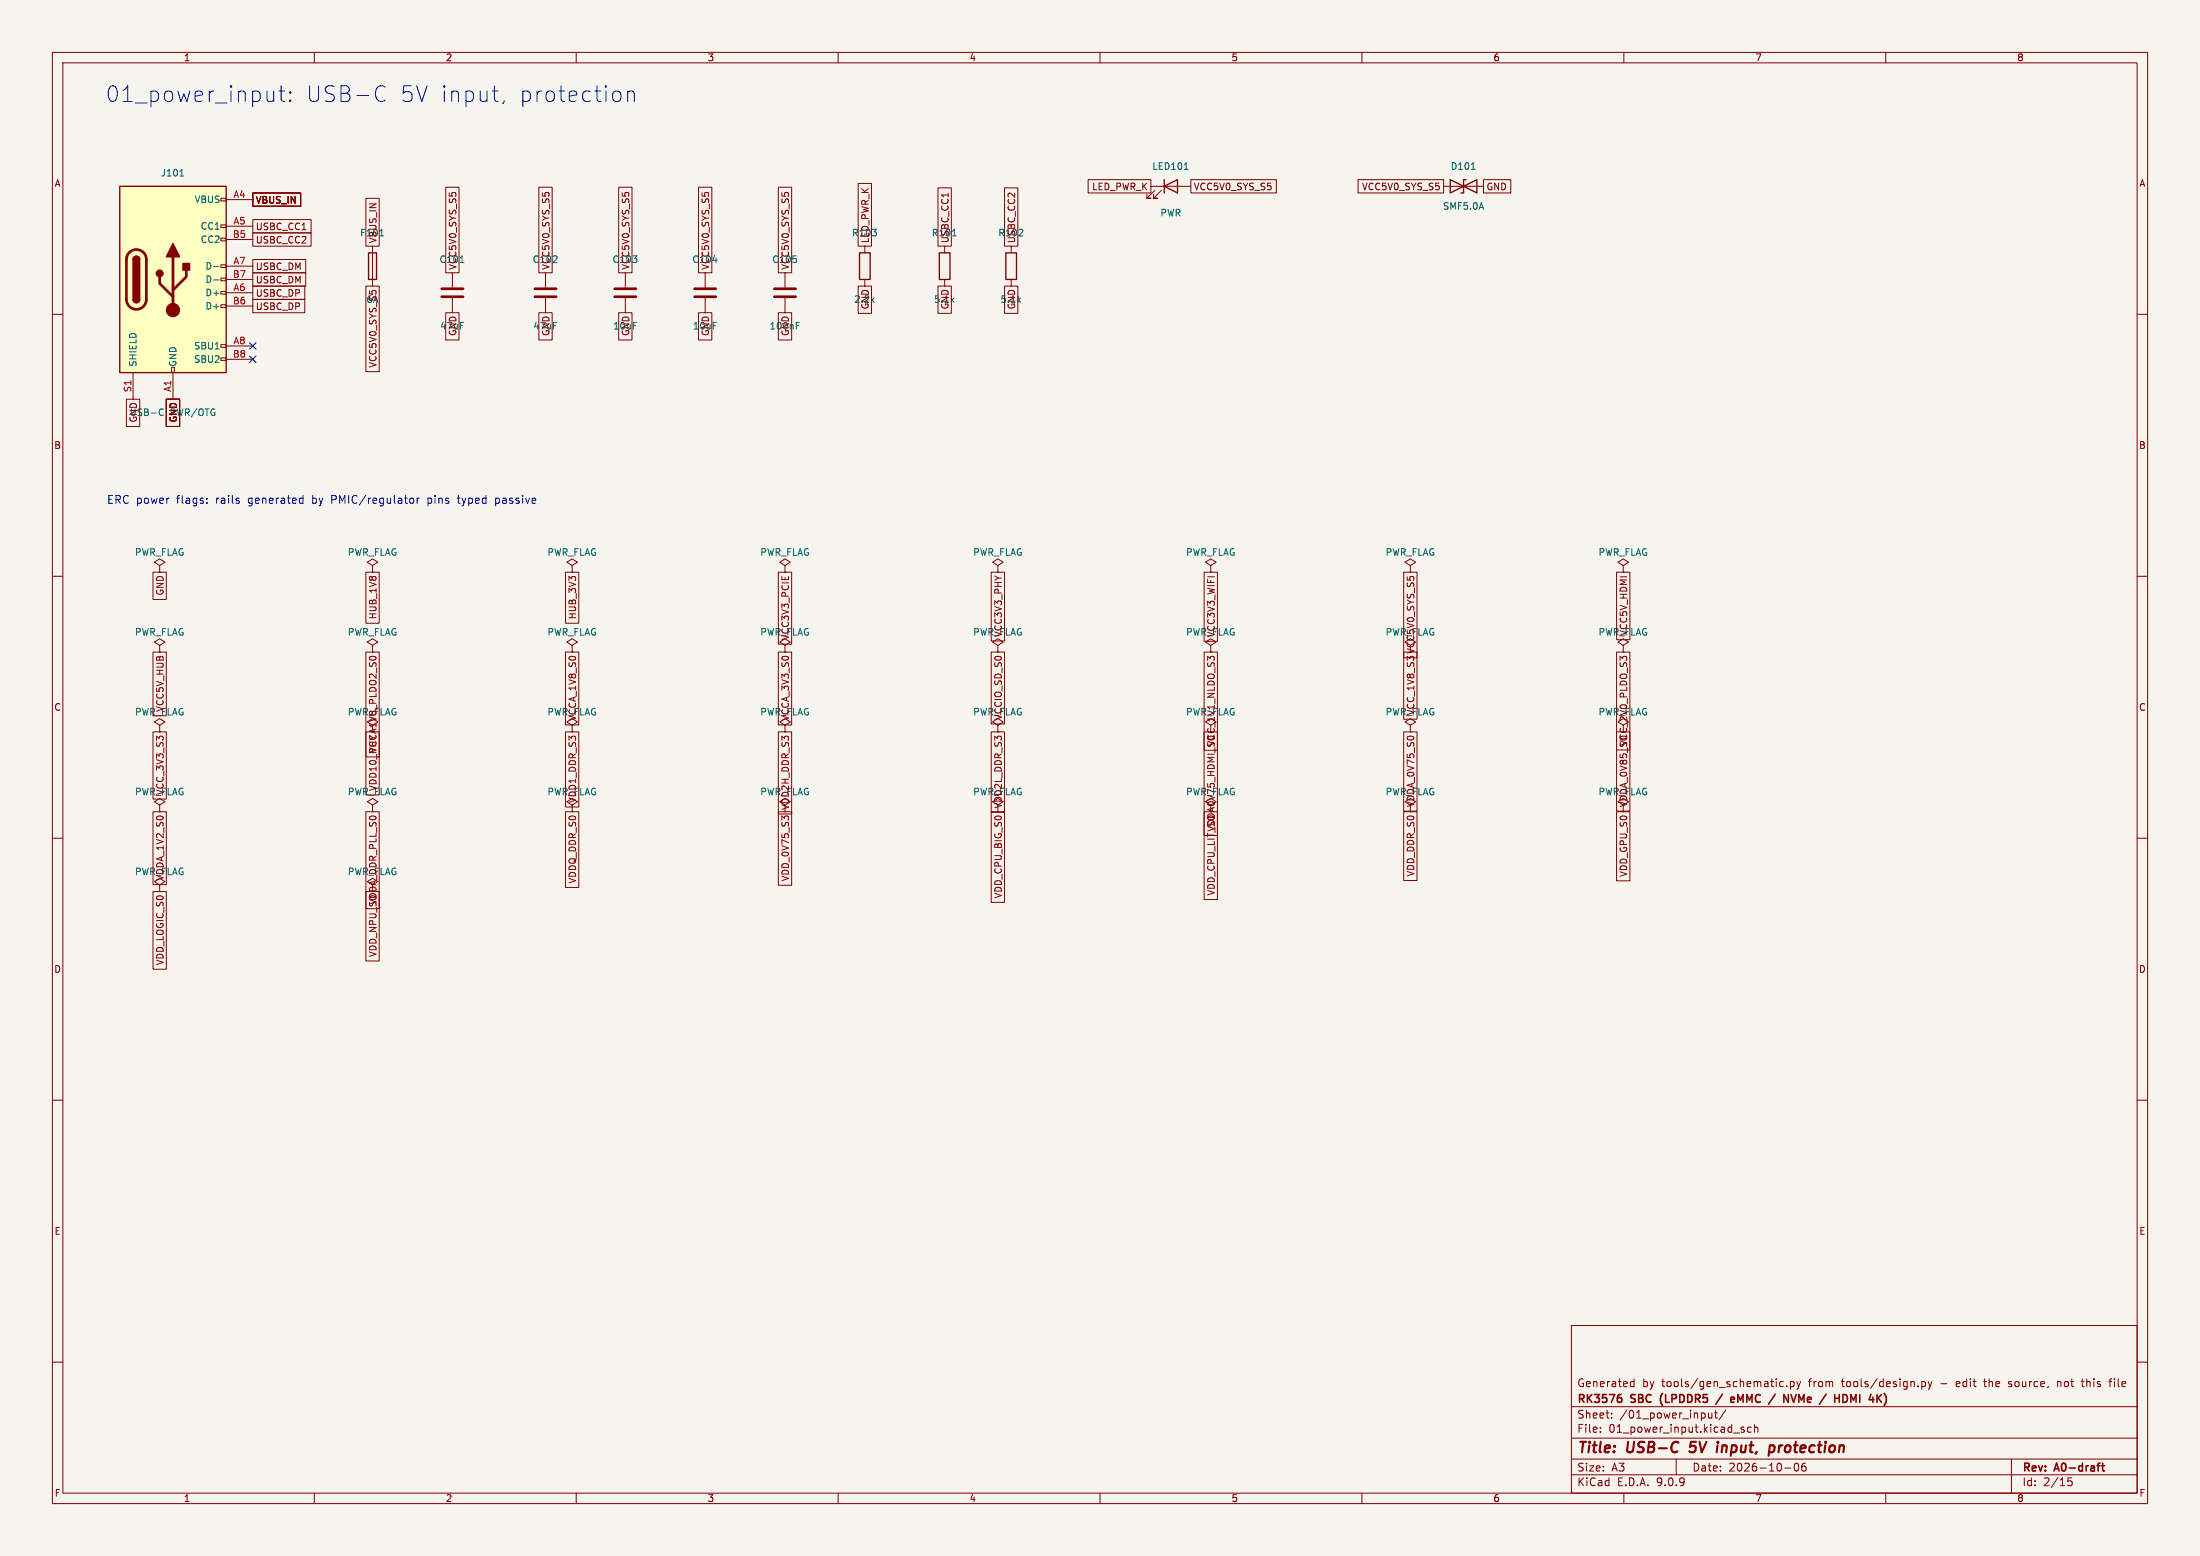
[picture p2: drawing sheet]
<svg xmlns="http://www.w3.org/2000/svg" width="420mm" height="297mm" viewBox="0 0 420 297" stroke-linecap="round" stroke-linejoin="round" font-family="sans-serif">
<path d="M0 0h420v297h-420z" fill="#f5f4ef" stroke="#f5f4ef" stroke-width=".19"/>
<g fill="none" stroke="#840000" stroke-width=".19">
<path d="M10 10h400v277h-400zM12 12h396v273h-396zM60 10v2M110 10v2M160 10v2M210 10v2M260 10v2M310 10v2M360 10v2M219.7 35.6h7.6M220.5 36.3l-1.6 1.5h.8h-.8v-.7M221.7 36.3l-1.5 1.5h.8h-.8v-.7"/>
<path d="M275.6 35.6h7.6M104.1 52.1v2.8M104.1 56.9v2.8M134.6 52.1v2.8M134.6 56.9v2.8M149.9 52.1v2.8M149.9 56.9v2.8M165.1 47v1.3M165.1 53.3v1.3M180.3 47v1.3M180.3 53.3v1.3M193 47v1.3"/>
<path d="M193 53.3v1.3M10 60h2M408 60h2M10 110h2M109.2 108l1-.7-1-.6-1 .6 1 .7v1.2M109.2 109.2h.1M149.9 108l1-.7-1-.6-1.1 .6 1.1 .7v1.2M149.9 109.2h.1M190.5 108l1-.7-1-.6-1 .6 1 .7v1.2M190.5 109.2h.1M231.1 108l1.1-.7-1.1-.6-1 .6 1 .7v1.2M231.1 109.2h.1"/>
<path d="M269.2 108l1.1-.7-1.1-.6-1 .6 1 .7v1.2M269.2 109.2h.1M309.9 108l1-.7-1-.6-1 .6 1 .7v1.2M309.9 109.2h.1M408 110h2M109.2 123.2l1-.6-1-.7-1 .7 1 .6v1.3M109.2 124.5h.1M149.9 123.2l1-.6-1-.7-1.1 .7 1.1 .6v1.3M149.9 124.5h.1M149.9 138.4l1-.6-1-.6-1.1 .6 1.1 .6v1.3M149.9 139.7h.1M190.5 138.4l1-.6-1-.6-1 .6 1 .6v1.3"/>
<path d="M190.5 139.7h.1M190.5 123.2l1-.6-1-.7-1 .7 1 .6v1.3M190.5 124.5h.1M231.1 138.4l1.1-.6-1.1-.6-1 .6 1 .6v1.3M231.1 123.2l1.1-.6-1.1-.7-1 .7 1 .6v1.3M231.1 124.5h.1M269.2 138.4l1.1-.6-1.1-.6-1 .6 1 .6v1.3M269.2 139.7h.1M269.2 123.2l1.1-.6-1.1-.7-1 .7 1 .6v1.3M309.9 123.2l1-.6-1-.7-1 .7 1 .6v1.3M309.9 124.5h.1M309.9 138.4l1-.6-1-.6-1 .6 1 .6v1.3"/>
<path d="M10 160h2M71.1 153.7l1-.7-1-.6-1 .6 1 .7v1.2M71.1 154.9h.1M149.9 153.7l1-.7-1-.6-1.1 .6 1.1 .7v1.2M190.5 153.7l1-.7-1-.6-1 .6 1 .7v1.2M231.1 153.7l1.1-.7-1.1-.6-1 .6 1 .7v1.2M269.2 153.7l1.1-.7-1.1-.6-1 .6 1 .7v1.2M269.2 154.9h.1M309.9 153.7l1-.7-1-.6-1 .6 1 .7v1.2M309.9 154.9h.1M408 160h2M30.5 168.9l1-.6-1-.7-1 .7 1 .6v1.3"/>
<path d="M30.5 170.2h.1M10 210h2M408 210h2M300 253h108v32h-108zM10 260h2M300 278.5h108M300 274.5h108M300 268.5h108M305.5 273.2v.2M305.5 272.5v.1M307.7 270.5v.2M307.7 269.8v.1"/>
<path d="M311.4 264.6h.5M311.4 263.8h.5M311.9 263.2v1.5M320 278.5v3M326.2 269.7v.9l.4 .1 .2-.2M326.8 269.7v1M327.3 269.7h.6M327.5 269.2v1.3l.4 .2M329.4 269.1l-1.2 1.9M332.4 272.7l.6 .4-.2 .3-.4-.1M332.9 272.5l-.3-.1-.2 .2M334.3 272.5l-.4-.1-.3 .3 .1 .6h.6"/>
<path d="M334.9 272.5l.3-.1 .3 .1 .1 .9M334.9 271.9v1.5M339.8 264.5l.2 .2 .4-.1M340.4 263.8l-.4-.1-.2 .1M341.1 264.5v.2M341.8 263.8l.4-.1 .3 .3-.1 .6h-.6M341.8 263.7v1.5M342.7 279.4a.81 .81 0 0 0 .3 1.4l.2-.2 .2-.4-.2-.8M343 263.7l.4 1M343.4 264.7l-.4 .5M343.7 263.7l-.3 1M344.2 279.4a1.17 1.17 0 0 0-.1 1.3h.6l.1-.6-.3-.2h-.4l-.2 .2"/>
<path d="M366.9 263.8l.4-.1 .3 .3-.2 .6h-.5M366.9 263.7v1.5M368.1 263.7l.3 1M368.4 264.7l-.3 .5M368.8 263.7l-.4 1M378.7 263.7h.5M383.4 264.6l.5 .1M383.7 263.7l-.3 .2 .3 .3M384 278.5v6.5M392.8 263.7v1M393.2 263.7l-.4 .1M397.3 263.7h.6"/>
<path d="M397.5 263.2v1.3l.4 .2M402.6 263.7h.6M403.2 263.2l-.4 .2v1.3M408 260h2M60 285v2M110 285v2M160 285v2M210 285v2M260 285v2M300 281.5h108M310 285v2M340.7 280.2h1.2"/>
<path d="M360 285v2M395.5 282.1h-.7l-.1 .7 .2-.1h.5l.2 .2-.1 .5-.2 .2-.6-.2"/>
</g>
<path d="M309 266.8h.5l.1 .2-.1 .5-.5 .2M309.2 266.2h.3M328.8 266.1l-1.3 1.9M330.4 267.2l.7-.2-.1-.2-.4-.1-.2 .2 .1 .7h.5M341.9 266.2l.5 1.5 .5-1.5M350.3 266.2v1.5M350.3 266.9h.8M352.5 266.4l.2 .4-.2 .7M354.3 266.2l-.5 1.1-.5-1.1v1.5M401.2 279.8h.6M401.4 279.3v1.3l.4 .2" fill="none" stroke="#840000" stroke-width=".3"/>
<path d="M322.5 277l.3 .2M322.8 275.2l-.2 1 .1-.1M337.9 276h.7l.2 .3-.1 .5a.66 .66 0 0 1-1 .3M337.9 275.9l-.3 2" fill="none" stroke="#840000" stroke-width=".4"/>
<path d="M222.2 35.6l2.6-1.3v2.5zM222.2 34.3v2.5M276.9 34.3v2.5l5-2.5v2.5zM279.9 34.3h-.5v2.5h-.5M164.1 48.3h2v5h-2zM179.3 48.3h2.1v5h-2.1zM192 48.3h2.1v5h-2.1z" fill="none" stroke="#840000" stroke-width=".25"/>
<path d="M102.1 55.1h4.1M102.1 56.6h4.1M132.6 55.1h4.1M132.6 56.6h4.1M147.8 55.1h4.1M147.8 56.6h4.1" fill="none" stroke="#840000" stroke-width=".51"/>
<path d="M226.1 32.3h.7M280.9 32.3h.7M136.1 49.7h.8M181.8 45h.7M152 62.1h.4M152 61.5h.6" fill="none" stroke="#006464" stroke-width=".19"/>
<path d="M22.9 35.6h20.3v35.5h-20.3z" fill="#ffffc2"/>
<g fill="none" stroke="#840000" stroke-width=".19">
<path d="M42.2 37.8h1v.6h-1zM43.2 38.1h5.1M48.3 36.8h9.1v2.6h-9.1zM69.8 37.9h2.6v9.1h-2.6zM85.1 35.7h2.5v16.4h-2.5zM102.9 35.7h2.5v16.4h-2.5zM118.1 35.7h2.6v16.4h-2.6zM133.3 35.7h2.6v16.4h-2.6zM148.6 35.7h2.5v16.4h-2.5zM163.8 35h2.6v12h-2.6zM179.1 35.9h2.5v11.1h-2.5zM191.8 35.9h2.5v11.1h-2.5z"/>
<path d="M207.7 34.3h12v2.5h-12zM227.3 34.3h16.4v2.5h-16.4zM259.3 34.3h16.3v2.5h-16.3zM283.2 34.3h5.2v2.5h-5.2zM42.2 42.9h1v.5h-1zM42.2 45.5h1v.5h-1zM42.2 50.5h1v.6h-1zM42.2 53.1h1v.5h-1zM42.2 55.6h1v.5h-1zM42.2 58.2h1v.5h-1zM43.2 43.2h5.1M43.2 45.7h5.1"/>
<path d="M43.2 50.8h5.1M43.2 53.3h5.1M43.2 55.9h5.1M43.2 58.4h5.1M48.3 54.6h9.9v2.6h-9.9zM48.3 52.1h10.1v2.5h-10.1zM48.3 57.1h9.9v2.6h-9.9zM48.3 49.5h10.1v2.6h-10.1zM48.3 44.4h11.1v2.6h-11.1zM48.3 41.9h11.1v2.6h-11.1zM69.8 54.6h2.6v16.3h-2.6zM71.1 47v7.6"/>
<path d="M85.1 59.7h2.5v5.2h-2.5zM86.4 52.1v2.8M86.4 56.9v2.8M102.9 59.7h2.5v5.2h-2.5zM118.1 59.7h2.6v5.2h-2.6zM119.4 52.1v2.8M119.4 56.9v2.8M133.3 59.7h2.6v5.2h-2.6zM148.6 59.7h2.5v5.2h-2.5zM163.8 54.6h2.6v5.2h-2.6zM179.1 54.6h2.5v5.2h-2.5zM191.8 54.6h2.5v5.2h-2.5z"/>
<path d="M24.1 76.2h2.6v5.2h-2.6zM25.4 71.1v5.1M31.7 76.2h2.6v5.2h-2.6zM32.8 70.1h.5v1h-.5zM33 71.1v5.1M42.2 65.8h1v.5h-1zM42.2 68.3h1v.5h-1zM43.2 66h5.1M43.2 68.6h5.1M29.2 109.2h2.6v5.2h-2.6zM30.5 108l1-.7-1-.6-1 .6 1 .7v1.2M30.5 109.2h.1"/>
<path d="M69.8 109.2h2.6v9.8h-2.6zM71.1 108l1-.7-1-.6-1 .6 1 .7v1.2M71.1 109.2h.1M107.9 109.2h2.6v9.8h-2.6zM148.6 109.2h2.5v13.8h-2.5zM189.2 109.2h2.6v13.1h-2.6zM229.9 109.2h2.5v13.2h-2.5zM268 109.2h2.5v16.4h-2.5zM308.6 109.2h2.6v12.9h-2.6zM29.2 139.7h2.6v12.8h-2.6zM29.2 124.5h2.6v12.1h-2.6zM30.5 123.2l1-.6-1-.7-1 .7 1 .6v1.3"/>
<path d="M30.5 124.5h.1M30.5 138.4l1-.6-1-.6-1 .6 1 .6v1.3M30.5 139.7h.1M69.8 139.7h2.6v12h-2.6zM69.8 124.5h2.6v20h-2.6zM70.8 125.3h.7M71.1 123.2l1-.6-1-.7-1 .7 1 .6v1.3M71.1 124.5h.1M71.1 138.4l1-.6-1-.6-1 .6 1 .6v1.3M107.9 124.5h2.6v13.9h-2.6zM107.9 139.7h2.6v14.3h-2.6zM109.2 138.4l1-.6-1-.6-1 .6 1 .6v1.3"/>
<path d="M109.2 139.7h.1M148.6 139.7h2.5v15.7h-2.5zM148.6 124.5h2.5v13.9h-2.5zM189.2 124.5h2.6v13.7h-2.6zM189.2 139.7h2.6v15.4h-2.6zM229.9 124.5h2.5v18.7h-2.5zM229.9 139.7h2.5v19.8h-2.5zM268 124.5h2.5v12.8h-2.5zM268 139.7h2.5v15.1h-2.5zM308.6 139.7h2.6v15.1h-2.6zM308.6 124.5h2.6v18.7h-2.6zM29.2 154.9h2.6v14h-2.6z"/>
<path d="M30.5 153.7l1-.7-1-.6-1 .6 1 .7v1.2M30.5 154.9h.1M69.8 154.9h2.6v18.5h-2.6zM107.9 154.9h2.6v14.5h-2.6zM109.2 153.7l1-.7-1-.6-1 .6 1 .7v1.2M109.2 154.9h.1M148.6 154.9h2.5v14.1h-2.5zM149.7 156.2l-.4-.4v.7M149.9 155.8h.5M189.2 154.9h2.6v17.3h-2.6zM229.9 154.9h2.5v16.8h-2.5zM268 154.9h2.5v13.2h-2.5z"/>
<path d="M308.6 154.9h2.6v13.2h-2.6zM29.2 170.2h2.6v14.8h-2.6zM69.8 170.2h2.6v13.2h-2.6zM71.1 168.9l1-.6-1-.7-1 .7 1 .6v1.3"/>
</g>
<path d="M22.9 35.6h20.3v35.5h-20.3zM25.4 49.5a.64 .64 0 0 1 .6-.6 .64 .64 0 0 1 .7 .6M25.4 57.2a.64 .64 0 0 0 .6 .6 .64 .64 0 0 0 .7-.6M70.4 48.3h1.5v5h-1.5z" fill="none" stroke="#840000" stroke-width=".25"/>
<path d="M24.7 48.2a1.9 1.9 0 0 1 2.1-.4 1.9 1.9 0 0 1 1.1 1.7v7.7a1.91 1.91 0 0 1-1.9 1.8 1.91 1.91 0 0 1-1.9-1.8v-7.8l.2-.7zM30.5 52.8v1.3l2.5 2.5M33 49v10.2M35.6 51.6v1.2l-2.6 2.6M84.3 55.1h4.1M84.3 56.6h4.1M117.3 55.1h4.1M117.3 56.6h4.1" fill="none" stroke="#840000" stroke-width=".51"/>
<g fill="#840000" stroke="#840000" stroke-width=".25">
<path d="M25.4 49.5h1.3v7.7h-1.3z"/>
<path d="M25.6 49.1a.64 .64 0 0 1 .7-.2 .64 .64 0 0 1 .4 .6h-1.3z"/>
<path d="M25.4 57.2h1.3a.64 .64 0 0 1-.7 .6 .64 .64 0 0 1-.6-.6z"/>
<path d="M33 46.5l1.3 2.5h-2.6z"/>
<path d="M34.9 50.3h1.3v1.3h-1.3z"/>
<circle cx="30.5" cy="52.2" r=".63"/>
</g>
<circle cx="33" cy="59.2" r="1.27" fill="#840000" stroke="#840000" stroke-width=".19"/>
<path d="M34.4 33.6h.7M40.8 50.9h1M40.8 53.4h1M72.5 45h.7M87.8 50.1h.8M30.6 78.1l.6 .1M31.2 79.2l-.6 .1" fill="none" stroke="#006464" stroke-width=".19"/>
<path d="M47.7 65.4l1.2 1.2M47.7 68l1.2 1.2M48.9 65.4l-1.2 1.2M48.9 68l-1.2 1.2" fill="none" stroke="#000084" stroke-width=".19"/>
<g fill="none" stroke="#0000c2" stroke-width=".19">
<path d="M52.2 17.4v2M52.2 19.1l-.4 .3M53.2 17.4h1.2M53.7 16.4v2.5l.1 .3 .6 .2M55.4 19.1l.1 .1-.1 .2M55.4 19.1l-.2 .1 .2 .2M55.4 17.5v.3M55.4 19.1v.3M55.4 17.5l.1 .2-.1 .1M55.4 17.5l-.2 .2 .2 .1M72.2 16.5a1.05 1.05 0 0 1 1.3 .2M73.5 19.1a1.05 1.05 0 0 1-1.3 .1"/>
<path d="M94 17.4h1.1M94.8 19.4h.3M96.2 19.2l-.2 .6M118 17.4l.4 .3 .1 .2v.9l-.3 .4-.2 .2M119.8 17.7a.75 .75 0 0 1 1.3 .1v1.6M119.8 17.4v2M39.5 95.9v.2M39.5 95.1v.2M57.4 95.1h.4M57.8 94.6v1.5M57.8 96l-.4 .1M78.5 95.1h.3l.2 .3-.1 .5-.4 .2"/>
<path d="M79.6 95.1v1M80.1 95.1h-.3l-.2 .3M81.7 95.1v1.5M81.7 96l.1 .1M81.8 95.1h-.1M87.3 95.1h.5M87.5 94.6v1.3l.2 .2M94.6 96l.5 .1M94.6 95.1v1.5M95.1 95.1h-.5"/>
</g>
<g font-size="4.2" fill="#0000c2">
<text x="20" y="19.8">01_power_input:</text>
<text x="58.1" y="19.8">USB-C</text>
<text x="76" y="19.8">5V input,</text>
<text x="98.4" y="19.8">protection</text>
</g>
<g font-size="2.8" fill="#840000">
<text x="301" y="277.9">Title:</text>
<text x="310.6" y="277.9">USB-C</text>
<text x="323.4" y="277.9">5V</text>
<text x="329.4" y="277.9">input,</text>
<text x="340.2" y="277.9">protection</text>
</g>
<g font-size="2.1" fill="#0000c2">
<text x="20.3" y="96.3">ERC power</text>
<text x="33.8" y="96.3">flags:</text>
<text x="41.4" y="96.3">rails</text>
<text x="47.7" y="96.3">generated</text>
<text x="60" y="96.3">by</text>
<text x="63.8" y="96.3">PMIC/regulator</text>
<text x="82.3" y="96.3">pins</text>
<text x="88.3" y="96.3">typed</text>
<text x="95.6" y="96.3">passive</text>
</g>
<g font-size="2.1" fill="#840000">
<text x="301" y="268.2">RK3576</text>
<text x="301" y="265">Generated</text>
<text x="311.4" y="268.2">SBC</text>
<text x="313.5" y="265">by</text>
<text x="317.3" y="265">tools/gen_schematic.py</text>
<text x="317.6" y="268.2">(LPDDR5</text>
<text x="332.3" y="268.2">eMMC</text>
<text x="340.3" y="268.2">/</text>
<text x="343.6" y="268.2">NVMe</text>
<text x="345.5" y="265">from</text>
<text x="351.2" y="268.2">/</text>
<text x="351.9" y="265">tools/design.py</text>
<text x="354.5" y="268.2">HDMI</text>
<text x="370.8" y="265">-</text>
<text x="374" y="265">edit</text>
<text x="379.5" y="265">the</text>
<text x="384.3" y="265">source,</text>
<text x="393.8" y="265">not</text>
<text x="398.6" y="265">this</text>
<text x="404.1" y="265">file</text>
<text x="301" y="273.7">File:</text>
<text x="301" y="271">Sheet:</text>
<text x="307.1" y="273.7">01_power_input.kicad_sch</text>
<text x="309.2" y="271">/01_power_input/</text>
<text x="301" y="281.1">Size:</text>
<text x="307.6" y="281.1">A3</text>
<text x="323" y="281.1">Date:</text>
<text x="330" y="281.1">2026-10-06</text>
<text x="386" y="281.3">Rev:</text>
<text x="392.4" y="281.3">A0-draft</text>
<text x="301" y="283.9">KiCad</text>
<text x="308.7" y="283.9">E.D.A.</text>
<text x="316.3" y="283.9">9.0.9</text>
<text x="386" y="283.9">Id:</text>
<text x="390.1" y="283.9">2/15</text>
</g>
<g font-size="1.8" fill="#840000">
<text x="35" y="11.9">1</text>
<text x="85" y="11.9">2</text>
<text x="135" y="11.9">3</text>
<text x="185" y="11.9">4</text>
<text x="235" y="11.9">5</text>
<text x="285" y="11.9">6</text>
<text x="335" y="11.9">7</text>
<text x="385" y="11.9">8</text>
<text x="10.3" y="35.9">A</text>
<text x="408.3" y="35.9">A</text>
<text x="48.7" y="39.1">VBUS_IN</text>
<text x="208.4" y="36.5">LED_PWR_K</text>
<text x="227.8" y="36.5">VCC5V0_SYS_S5</text>
<text x="259.9" y="36.5">VCC5V0_SYS_S5</text>
<text x="283.7" y="36.5">GND</text>
<text x="48.7" y="46.7">USBC_CC2</text>
<text x="48.7" y="44.1">USBC_CC1</text>
<text x="68.7" y="45.3">F101</text>
<text x="72.1" y="46.5" transform="rotate(-90 72.1 46.5)">VBUS_IN</text>
<text x="162.5" y="45.3">R103</text>
<text x="166.1" y="46.5" transform="rotate(-90 166.1 46.5)">LED_PWR_K</text>
<text x="177.8" y="45.3">R101</text>
<text x="181.3" y="46.5" transform="rotate(-90 181.3 46.5)">USBC_CC1</text>
<text x="190.5" y="45.3">R102</text>
<text x="194" y="46.5" transform="rotate(-90 194 46.5)">USBC_CC2</text>
<text x="48.7" y="51.8">USBC_DM</text>
<text x="83.8" y="50.4">C101</text>
<text x="87.3" y="51.6" transform="rotate(-90 87.3 51.6)">VCC5V0_SYS_S5</text>
<text x="101.6" y="50.4">C102</text>
<text x="105.1" y="51.6" transform="rotate(-90 105.1 51.6)">VCC5V0_SYS_S5</text>
<text x="116.8" y="50.4">C103</text>
<text x="120.3" y="51.6" transform="rotate(-90 120.3 51.6)">VCC5V0_SYS_S5</text>
<text x="132.1" y="50.4">C104</text>
<text x="135.6" y="51.6" transform="rotate(-90 135.6 51.6)">VCC5V0_SYS_S5</text>
<text x="147.3" y="50.4">C105</text>
<text x="150.8" y="51.6" transform="rotate(-90 150.8 51.6)">VCC5V0_SYS_S5</text>
<text x="48.7" y="56.8">USBC_DP</text>
<text x="48.7" y="54.3">USBC_DM</text>
<text x="48.7" y="59.4">USBC_DP</text>
<text x="69.9" y="58">6A</text>
<text x="163" y="58">2.2k</text>
<text x="166.1" y="59.2" transform="rotate(-90 166.1 59.2)">GND</text>
<text x="178.2" y="58">5.1k</text>
<text x="181.3" y="59.2" transform="rotate(-90 181.3 59.2)">GND</text>
<text x="190.9" y="58">5.1k</text>
<text x="194" y="59.2" transform="rotate(-90 194 59.2)">GND</text>
<text x="87.3" y="64.2" transform="rotate(-90 87.3 64.2)">GND</text>
<text x="105.1" y="64.2" transform="rotate(-90 105.1 64.2)">GND</text>
<text x="117" y="63.1">10uF</text>
<text x="120.3" y="64.2" transform="rotate(-90 120.3 64.2)">GND</text>
<text x="132.2" y="63.1">10uF</text>
<text x="135.6" y="64.2" transform="rotate(-90 135.6 64.2)">GND</text>
<text x="150.8" y="64.2" transform="rotate(-90 150.8 64.2)">GND</text>
<text x="72.1" y="70.3" transform="rotate(-90 72.1 70.3)">VCC5V0_SYS_S5</text>
<text x="26.4" y="80.8" transform="rotate(-90 26.4 80.8)">GND</text>
<text x="34" y="80.8" transform="rotate(-90 34 80.8)">GND</text>
<text x="10.3" y="85.9">B</text>
<text x="408.2" y="85.9">B</text>
<text x="31.4" y="113.8" transform="rotate(-90 31.4 113.8)">GND</text>
<text x="72.1" y="118.3" transform="rotate(-90 72.1 118.3)">HUB_1V8</text>
<text x="110.2" y="118.3" transform="rotate(-90 110.2 118.3)">HUB_3V3</text>
<text x="145" y="121.5">PWR_FLAG</text>
<text x="150.8" y="122.3" transform="rotate(-90 150.8 122.3)">VCC3V3_PCIE</text>
<text x="185.7" y="121.5">PWR_FLAG</text>
<text x="191.5" y="121.7" transform="rotate(-90 191.5 121.7)">VCC3V3_PHY</text>
<text x="226.3" y="121.5">PWR_FLAG</text>
<text x="232.1" y="121.8" transform="rotate(-90 232.1 121.8)">VCC3V3_WIFI</text>
<text x="264.4" y="121.5">PWR_FLAG</text>
<text x="305.1" y="121.5">PWR_FLAG</text>
<text x="310.8" y="121.5" transform="rotate(-90 310.8 121.5)">VCC5V_HDMI</text>
<text x="10.3" y="135.9">C</text>
<text x="25.7" y="136.8">PWR_FLAG</text>
<text x="31.4" y="136" transform="rotate(-90 31.4 136)">VCC5V_HUB</text>
<text x="66.3" y="136.8">PWR_FLAG</text>
<text x="104.4" y="136.8">PWR_FLAG</text>
<text x="110.2" y="137.7" transform="rotate(-90 110.2 137.7)">VCCA_1V8_S0</text>
<text x="145" y="136.8">PWR_FLAG</text>
<text x="150.8" y="137.7" transform="rotate(-90 150.8 137.7)">VCCA_3V3_S0</text>
<text x="185.7" y="136.8">PWR_FLAG</text>
<text x="191.5" y="137.5" transform="rotate(-90 191.5 137.5)">VCCIO_SD_S0</text>
<text x="226.3" y="136.8">PWR_FLAG</text>
<text x="264.4" y="136.8">PWR_FLAG</text>
<text x="270.2" y="136.6" transform="rotate(-90 270.2 136.6)">VCC_1V8_S3 VCC5V0_SYS_S5</text>
<text x="305.1" y="136.8">PWR_FLAG</text>
<text x="408.2" y="135.9">C</text>
<text x="72.1" y="143.8" transform="rotate(-90 72.1 143.8)">VCCA1V8_PLDO2_S0</text>
<text x="232.1" y="142.6" transform="rotate(-90 232.1 142.6)">VCC_1V1_NLDO_S3</text>
<text x="310.8" y="142.5" transform="rotate(-90 310.8 142.5)">VCC_2V0_PLDO_S3</text>
<text x="25.7" y="152">PWR_FLAG</text>
<text x="31.4" y="151.9" transform="rotate(-90 31.4 151.9)">VCC_3V3_S3</text>
<text x="66.3" y="152">PWR_FLAG</text>
<text x="72.1" y="151.1" transform="rotate(-90 72.1 151.1)">VDD10_PHY</text>
<text x="104.4" y="152">PWR_FLAG</text>
<text x="110.2" y="153.4" transform="rotate(-90 110.2 153.4)">VDD1_DDR_S3</text>
<text x="145" y="152">PWR_FLAG</text>
<text x="150.8" y="154.7" transform="rotate(-90 150.8 154.7)">VDD2H_DDR_S3</text>
<text x="185.7" y="152">PWR_FLAG</text>
<text x="191.5" y="154.4" transform="rotate(-90 191.5 154.4)">VDD2L_DDR_S3</text>
<text x="226.3" y="152">PWR_FLAG</text>
<text x="264.4" y="152">PWR_FLAG</text>
<text x="270.2" y="154.2" transform="rotate(-90 270.2 154.2)">VDDA_0V75_S0</text>
<text x="305.1" y="152">PWR_FLAG</text>
<text x="310.8" y="154.2" transform="rotate(-90 310.8 154.2)">VDDA_0V85_S0</text>
<text x="232.1" y="158.8" transform="rotate(-90 232.1 158.8)">VDDA0V75_HDMI_S0</text>
<text x="25.7" y="167.2">PWR_FLAG</text>
<text x="66.3" y="167.2">PWR_FLAG</text>
<text x="270.2" y="167.4" transform="rotate(-90 270.2 167.4)">VDD_DDR_S0</text>
<text x="310.8" y="167.5" transform="rotate(-90 310.8 167.5)">VDD_GPU_S0</text>
<text x="31.4" y="168.2" transform="rotate(-90 31.4 168.2)">VDDA_1V2_S0</text>
<text x="72.1" y="172.8" transform="rotate(-90 72.1 172.8)">VDDA_DDR_PLL_S0</text>
<text x="110.2" y="168.7" transform="rotate(-90 110.2 168.7)">VDDQ_DDR_S0</text>
<text x="150.8" y="168.3" transform="rotate(-90 150.8 168.3)">VDD_0V75_S3</text>
<text x="191.5" y="171.6" transform="rotate(-90 191.5 171.6)">VDD_CPU_BIG_S0</text>
<text x="232.1" y="171" transform="rotate(-90 232.1 171)">VDD_CPU_LIT_S0</text>
<text x="10.3" y="185.9">D</text>
<text x="31.4" y="184.3" transform="rotate(-90 31.4 184.3)">VDD_LOGIC_S0</text>
<text x="72.1" y="182.8" transform="rotate(-90 72.1 182.8)">VDD_NPU_S0</text>
<text x="408.2" y="185.9">D</text>
<text x="10.3" y="235.9">E</text>
<text x="408.3" y="235.9">E</text>
<text x="10.3" y="285.9">F</text>
<text x="35" y="286.9">1</text>
<text x="85" y="286.9">2</text>
<text x="135" y="286.9">3</text>
<text x="185" y="286.9">4</text>
<text x="235" y="286.9">5</text>
<text x="285" y="286.9">6</text>
<text x="335" y="286.9">7</text>
<text x="385" y="286.9">8</text>
<text x="408.3" y="285.9">F</text>
</g>
<g font-size="1.8" fill="#006464">
<text x="30.6" y="33.9">J101</text>
<text x="219.9" y="32.6">LED101</text>
<text x="276.8" y="32.6">D101</text>
<text x="37.1" y="39">VBUS</text>
<text x="221.4" y="41.5">PWR</text>
<text x="275.4" y="40.2">SMF5.0A</text>
<text x="38.2" y="44">CC1</text>
<text x="38.2" y="46.6">CC2</text>
<text x="39.1" y="51.7">D-</text>
<text x="39.1" y="54.2">D-</text>
<text x="39.1" y="56.7">D+</text>
<text x="39.1" y="59.3">D+</text>
<text x="83.9" y="63.1">47uF</text>
<text x="101.7" y="63.1">47uF</text>
<text x="146.8" y="63.1">100nF</text>
<text x="26.3" y="70.1" transform="rotate(-90 26.3 70.1)">SHIELD</text>
<text x="33.9" y="70.1" transform="rotate(-90 33.9 70.1)">GND</text>
<text x="36.9" y="66.9">SBU1</text>
<text x="36.9" y="69.4">SBU2</text>
<text x="24.7" y="79.6">USB-C</text>
<text x="32.5" y="79.6">PWR/OTG</text>
<text x="25.7" y="106.3">PWR_FLAG</text>
<text x="66.3" y="106.3">PWR_FLAG</text>
<text x="104.4" y="106.3">PWR_FLAG</text>
<text x="145" y="106.3">PWR_FLAG</text>
<text x="185.7" y="106.3">PWR_FLAG</text>
<text x="226.3" y="106.3">PWR_FLAG</text>
<text x="264.4" y="106.3">PWR_FLAG</text>
<text x="305.1" y="106.3">PWR_FLAG</text>
<text x="25.7" y="121.5">PWR_FLAG</text>
<text x="66.3" y="121.5">PWR_FLAG</text>
<text x="104.4" y="121.5">PWR_FLAG</text>
</g>
<g font-size="1.8" fill="#a90000">
<text x="44.5" y="37.8">A4</text>
<text x="44.4" y="45.5">B5</text>
<text x="44.5" y="42.9">A5</text>
<text x="44.4" y="53.1">B7</text>
<text x="44.5" y="50.5">A7</text>
<text x="44.4" y="58.2">B6</text>
<text x="44.5" y="55.6">A6</text>
<text x="44.5" y="65.8">A8</text>
<text x="44.4" y="68.3">B8</text>
<text x="25.1" y="75" transform="rotate(-90 25.1 75)">S1</text>
<text x="32.8" y="74.9" transform="rotate(-90 32.8 74.9)">A1</text>
</g>
</svg>
